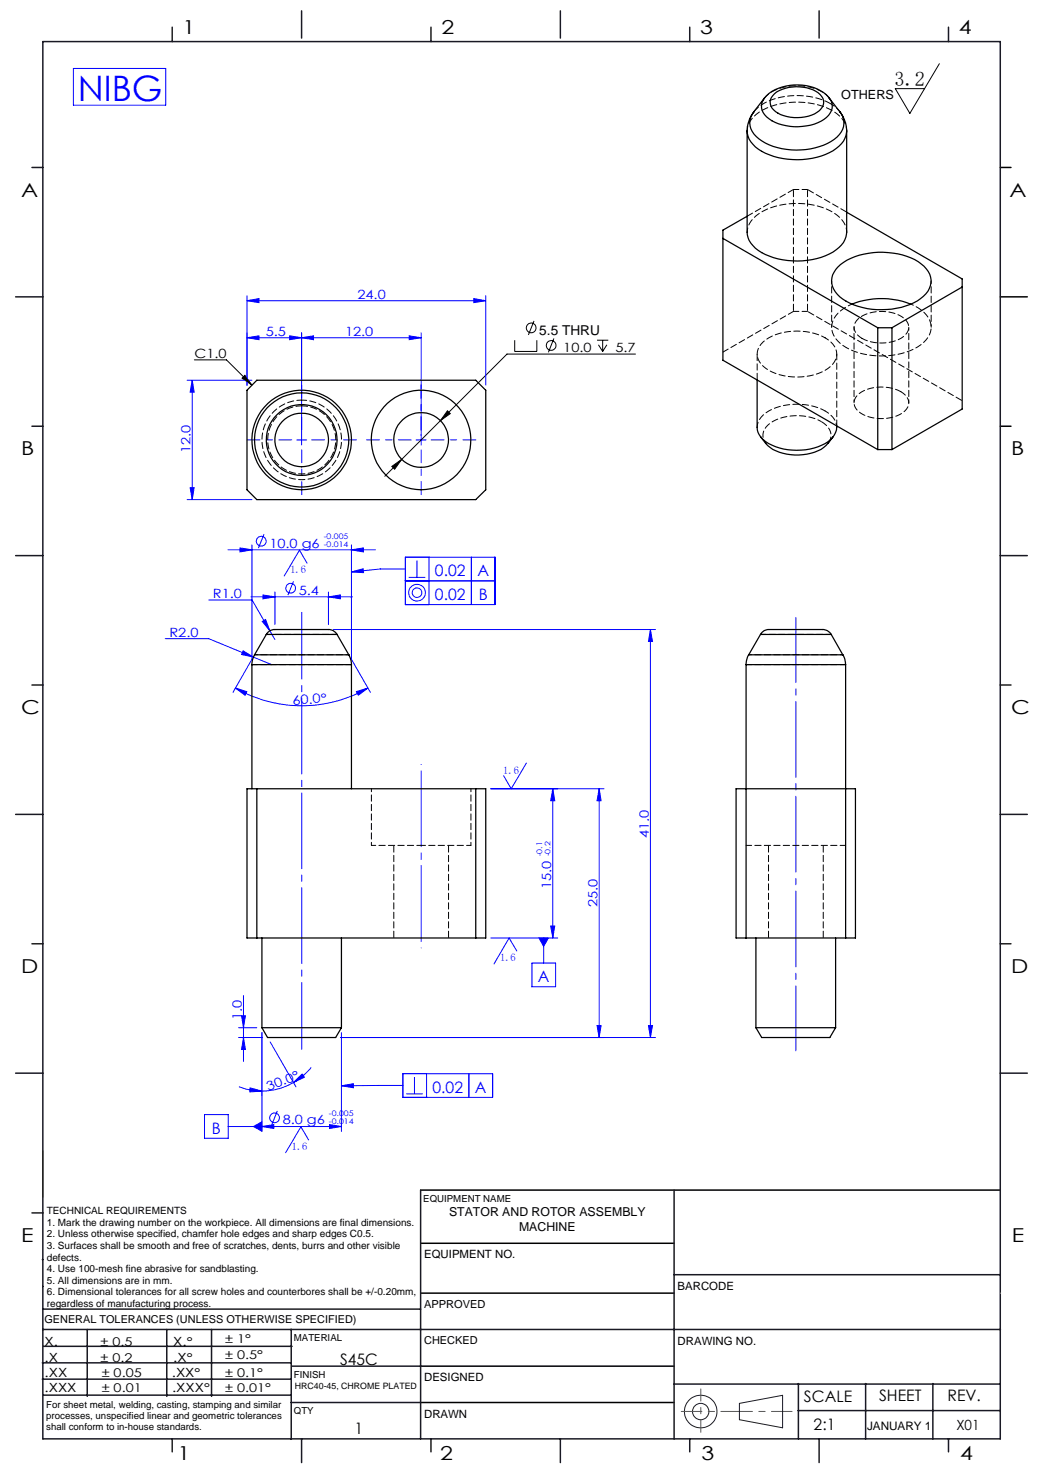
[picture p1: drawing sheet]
<svg xmlns="http://www.w3.org/2000/svg" width="210mm" height="297mm" viewBox="0 0 210 297" stroke-linecap="round" stroke-linejoin="round" font-family="sans-serif">
<g fill="none" stroke="#191924" stroke-width=".2">
<path d="M8.6 231.2v9.4M148.6 282l8.7-1.6v6.5l-8.7-1.6z"/>
<circle cx="140.8" cy="283.7" r="3.3"/>
<circle cx="140.8" cy="283.7" r="1.64"/>
</g>
<path d="M201 33.7h2.2M201 59.7h5.4M201 85.7h2.2M84.5 239.1h116.5M84.6 259.9h50.9M84.6 249.8h50.9M84.6 274.5h50.9M84.5 281.8h51" fill="none" stroke="#000" stroke-width=".3"/>
<path d="M136.9 283.6h22.3" fill="none" stroke="#f00" stroke-width=".2" stroke-dasharray="6.3 1.3 1.3 1.3" stroke-dashoffset="2.2"/>
<path d="M140.8 287.8v-8.7" fill="none" stroke="#f00" stroke-width=".2" stroke-dasharray="6.3 1.3 1.3 1.3" stroke-dashoffset="3.9"/>
<g fill="none" stroke="#191924" stroke-width=".3">
<path d="M8.6 8.4h192.4v280.7h-192.4zM34.6 5.5v2.9M60.6 2.2v5.5M86.6 5.5v2.9M112.6 2.2v5.5M138.6 5.5v2.9M164.6 2.2v5.5M190.6 5.5v2.9M6.4 33.7h2.2M3.1 59.7h5.5M6.4 85.7h2.2M3.1 111.7h5.5"/>
<path d="M201 111.7h5.4M6.4 137.7h2.2M201 137.7h2.2M3.1 163.7h5.5M201 163.7h5.4M6.4 189.6h2.2M201 189.6h2.2M3.1 215.6h5.5M201 215.6h5.4M84.5 239.1v50M135.5 239.1v50M6.4 243.7h2.2"/>
<path d="M8.5 253.1h.1M8.6 258.5h.1M135.5 256.1h65.5M8.5 277.1h49.9M8.5 273.9h49.9M8.6 267.2h192.4M8.6 263.1h75.9M8.8 270.5h49.9M17.5 267.2v13.4M33.5 267.2v13.4M42.5 267.2v13.4M58.5 267.2v22"/>
<path d="M58.6 274.5h26M135.5 278.1h65.5M160.4 278v11.1M174 278v11.1M187.5 278v11.1M8.8 280.3h49.7M34.6 289.1v2.6M58.5 281.8h26M60.6 289.1v4.8M86.6 289.1v2.6M112.6 289.1v4.8M138.6 289.1v2.6"/>
<path d="M160.4 283.5h40.5M164.6 289.1v4.8M190.6 289.1v2.6"/>
</g>
<path d="M201 259.9h.1" fill="none" stroke="#c0c0c0" stroke-width=".2"/>
<g fill="none" stroke="#00f" stroke-width=".2">
<path d="M14.7 13.8h18.6v7.3h-18.6zM49.6 59.4v18M97.6 59.4v18M37.6 76.4h13M38.6 76.4l.4 2.4h-.8zM38.6 76.4v24M49.6 67.9l2.4-.4v.8zM49.6 60.4l2.4-.4v.8zM49.6 67.9h35M49.6 60.4h48M58.2 67.5l2.4 .4-2.4 .4zM60.6 66.9v22.5"/>
<path d="M60.6 67.9l2.4-.4v.8zM82.2 67.5l2.4 .4-2.4 .4zM84.6 66.9v22.5M95.2 60l2.4 .4-2.4 .4zM38.2 98h.8l-.4 2.4zM59.6 88.4h2M83.6 88.4h2M37.6 100.4h13M45.8 110.5h29.6M48.2 110.1l2.4 .4-2.4 .4zM50.4 119.9h20.4M50.6 109.5v23.1"/>
<path d="M52.8 119.6l2.4 .3-2.4 .4zM53.1 107.3l-1.2 2.8M55.2 119v6.5M59 116.8l-1.1 2.8M61.7 113.2l-1.5-2.6-3.1 5.1M66 119.9l2.4-.3v.7zM66 119v6.5M70.6 110.5l2.4-.4v.8zM70.6 109.5v23.1M70.6 114.9l2.4-.6 .1 .8zM81.5 112h18v9.5h-18zM81.5 116.7h18"/>
<path d="M81.5 114.3h-5.1l-5.8 .6M82.1 116h3.4M83.8 112.6v3.4M86.2 112v9.5M94.7 112v9.5M33.2 128.3h8.7l9 3.7M41.9 120.6h8.8l3.5 6.1M47.3 138.3l2.3 .7-.4 .7zM47.3 138.3a26.7 26.7 0 0 0 26.6 0M48.9 130.8l2 1.2-2.4-.5zM50.7 132.4l-3.9 6.7M50.9 132l3.7 1.6"/>
<path d="M52.7 124.9l.7-.4 .8 2.2zM54.2 126.7l1 1.8M67 126.5h64.7M70.6 132.4l3.8 6.7M71.6 139l2.3-.7-1.9 1.4zM130.7 126.5l.4 2.4h-.8zM130.7 126.5v82M98.6 158.5h22.8M105.8 153.3l-3.1 5.2-1.5-2.6M111.1 158.5l.4 2.4h-.8zM111.1 158.5v30M120.4 158.5l.4 2.4h-.8z"/>
<path d="M120.4 158.5v50M98.6 188.5h13.5M103.9 191.1l-1.6-2.6-3 5.2M106.9 193.5h4.8v4.8h-4.8zM108.3 188.5h1.9l-.9 1.7zM109.3 188.5v5M110.7 186.1h.8l-.4 2.4zM47.9 208.5h4.9M47.9 206.5h3.7M48 218.4a13 13 0 0 0 4.6 .8M48.5 204.1h.8l-.4 2.4zM48.9 208.5l.4 2.4h-.8z"/>
<path d="M48.9 200.1v13.2M50.3 218.6l2.3 .6-2.4 .2zM52.6 207.5v19.9M54.3 209.4l5.2 9M59 217.5l1.7-1.7 .5 .7zM59 217.5a12.2 12.2 0 0 1-6.4 1.7M62.5 214.5a12.6 12.6 0 0 1-3.5 3M68.5 208.5h63.2M68.6 207.5v19.9M68.6 218.2l2.4-.4v.8zM81 215.8h18v4.7h-18zM81 218.1l-12.4 .1"/>
<path d="M81.6 219.8h3.4M83.3 216.4v3.4M85.7 215.8v4.7M94.2 215.8v4.7M120 206.1h.8l-.4 2.4zM130.3 206.1h.8l-.4 2.4zM41.1 224h4.8v4.7h-4.8zM50.9 226.4l1.7-1v1.9zM52.6 226.4l2.4-.4v.8zM55.7 223.2l-1.1 2.8M62 229.1l-1.5-2.7-3.1 5.2M66.2 226l2.4 .4-2.4 .4z"/>
<path d="M68.6 226.4h-22.7"/>
<circle cx="52.5" cy="108.7" r=".98"/>
<circle cx="58.4" cy="118.2" r=".97"/>
<circle cx="83.8" cy="119.1" r="1.67"/>
<circle cx="83.8" cy="119.1" r=".96"/>
<circle cx="55.2" cy="224.6" r=".98"/>
</g>
<g fill="none" stroke="#000" stroke-width=".2">
<path d="M188.8 12.8l-6 10-2.9-5h5.9M39.1 72.3h6.4l5.1 5.1M49.2 75.4l1.4 2-2-1.4zM103.4 68.4v2.2h4.5v-2.2M107.3 64.5l-1.1 2.8M111.3 68l-1.1 2.8M120 68.4h2.2M120.3 69.3l.8 1.3M121.1 68.4v2.2M122 69.3l-.9 1.3M127.7 71.2h-25.8l-24.6 24.5M78.7 93.7l2-1.4-1.4 2z"/>
<path d="M89.9 82.5l.6 .6-2 1.4z"/>
<circle cx="106.8" cy="65.9" r=".98"/>
<circle cx="110.8" cy="69.4" r=".97"/>
</g>
<path d="M60.6 210.9v-87.8" fill="none" stroke="#00f" stroke-width=".2" stroke-dasharray="15.2 1.3 1.3 1.3" stroke-dashoffset="1.8"/>
<path d="M84.6 190.5v-36.9" fill="none" stroke="#00f" stroke-width=".2" stroke-dasharray="15.2 1.3 1.3 1.3" stroke-dashoffset="-1.3"/>
<path d="M58.6 88.4h-9M60.6 86.4v-9M60.6 90.4v9M62.6 88.4h9M82.6 88.4h-9M84.6 86.4v-9M84.6 90.4v9M86.6 88.4h9" fill="none" stroke="#00f" stroke-width=".2" stroke-dasharray="15.2 1.3 1.3 1.3" stroke-dashoffset="12.6"/>
<path d="M159.9 211.2v-87.1" fill="none" stroke="#00f" stroke-width=".2" stroke-dasharray="15.2 1.3 1.3 1.3" stroke-dashoffset="2.2"/>
<path d="M68.6 218.2l2.4-.4v.8zM70.6 114.9l2.4-.6 .1 .8zM108.3 188.5l1 1.7 .9-1.7zM50.9 226.4l1.7 .9v-1.9z" fill="#00f"/>
<path d="M78.7 93.7l.6 .6 1.4-2zM89.9 82.5l-1.4 2 2-1.4zM49.2 75.4l1.4 2-2-1.4z" fill="#000"/>
<g fill="#00f">
<path d="M66 119.9l2.4-.3v.7zM52.8 119.6l2.4 .3-2.4 .4z"/>
<path d="M52.7 124.9l1.5 1.8-.8-2.2zM48.9 130.8l-.4 .7 2.4 .5zM48.2 110.1l2.4 .4-2.4 .4zM70.6 110.5l2.4-.4v.8zM52.6 226.4l2.4-.4v.8zM66.2 226l2.4 .4-2.4 .4zM49.6 67.9l2.4-.4v.8zM58.2 67.5l2.4 .4-2.4 .4z"/>
<path d="M60.6 67.9l2.4-.4v.8zM82.2 67.5l2.4 .4-2.4 .4z"/>
<path d="M47.3 138.3l2.3 .7-.4 .7zM71.6 139l2.3-.7-1.9 1.4z"/>
<path d="M50.3 218.6l2.3 .6-2.4 .2zM59 217.5l1.7-1.7 .5 .7z"/>
<path d="M110.7 186.1h.8l-.4 2.4zM111.1 158.5l.4 2.4h-.8zM120 206.1h.8l-.4 2.4zM120.4 158.5l.4 2.4h-.8zM130.3 206.1h.8l-.4 2.4zM130.7 126.5l.4 2.4h-.8zM38.2 98h.8l-.4 2.4zM38.6 76.4l.4 2.4h-.8z"/>
<path d="M48.5 204.1h.8l-.4 2.4zM48.9 208.5l.4 2.4h-.8z"/>
<path d="M49.6 60.4l2.4-.4v.8zM95.2 60l2.4 .4-2.4 .4z"/>
</g>
<g fill="none" stroke="#000" stroke-width=".25">
<path d="M153.7 19.6a8.8 8.8 0 0 1 7.5-2.5 7.7 7.7 0 0 1 5.4 2.6M155.6 18.8a7.8 7.8 0 0 1 9.2 .2 2.13 2.13 0 0 1-.6 3.6 8.2 8.2 0 0 1-8.3-.2 2.16 2.16 0 0 1-.3-3.6zM166.6 19.7a2.79 2.79 0 0 1-1 4.3 10.5 10.5 0 0 1-11.5-.5 2.66 2.66 0 0 1-.5-3.8l-2.1 2.8M166.6 19.7l2.2 2.8M150.1 26.3v20.4a5 5 0 0 0 3 4.1 15.2 15.2 0 0 0 14.9-.6 4.4 4.4 0 0 0 2.1-3.5v-20.4M150.1 26.3a5 5 0 0 0 3 4.1 15.2 15.2 0 0 0 14.9-.6 4.4 4.4 0 0 0 2.1-3.5M151.5 22.5a3.6 3.6 0 0 0 1 5.4 14.1 14.1 0 0 0 15.1 .1 3.7 3.7 0 0 0 1.2-5.5M151.5 22.4v.1M151.6 22.4a6.4 6.4 0 0 0-1.5 3.9M168.8 22.4l.6 1a6 6 0 0 1 .7 2.9M145.3 47.9l31.1 18M150.1 43.5l-4.8 2.7v26.2l31.1 17.9"/>
<path d="M168.4 53.7a13.3 13.3 0 0 1 11.1-2.8 9.5 9.5 0 0 1 7 3.7 4 4 0 0 1-1.5 5.4 15.1 15.1 0 0 1-13.4 1.3 6.4 6.4 0 0 1-4.5-4.3 3.8 3.8 0 0 1 1.3-3.3zM170.1 42.6l23.3 13.5v26.1l-14.2 8.1M193.4 57.7l-14.2 8.2M51.6 76.4h44l2 2v20l-2 2h-44l-2-2v-20zM152.2 76.3v9.6a4.3 4.3 0 0 0 3 3.6 12.4 12.4 0 0 0 11.2-.7 3.8 3.8 0 0 0 1.7-3.2M171.2 61.1a15.9 15.9 0 0 1 11.8 0M176.4 65.9h2.8M176.4 65.9v24.4M179.2 65.9v24.4M152.8 87.7a8 8 0 0 0 7.7 3.7 7.7 7.7 0 0 0 6.9-3.7M176.4 90.3h2.8M50.6 133.6h20"/>
<path d="M50.6 133.6v24.9M51.2 131.6l-.5 1.2-.1 .8M51.2 131.6h18.9M53.5 127.5a2.54 2.54 0 0 1 2.7-1h9.2a2.27 2.27 0 0 1 2.3 1M53.5 127.5h14.2M53.5 127.5l-2.3 4.1M67.7 127.5l2.4 4.1M70.1 131.6l.5 1.2v.8M70.6 133.6v24.9M149.9 133.6h20M149.9 133.6v54.9M150.5 131.6l-.5 1.2-.1 .8"/>
<path d="M150.5 131.6h18.9M152.8 127.5a2.39 2.39 0 0 1 2.5-1h9.6a2.24 2.24 0 0 1 2.1 1M152.8 127.5h14.2M152.8 127.5l-2.3 4.1M167 127.5l2.4 4.1M169.4 131.6l.3 .7 .2 1.3M169.9 133.6v54.9M49.6 158.5h48v30h-48zM51.6 158.5v30M95.6 158.5v30M147.9 158.5h24v30h-24zM52.6 188.5v18"/>
<path d="M68.6 188.5v18M151.9 188.5v18M167.9 188.5v18M52.6 206.5h16M52.6 206.5l1.2 2h13.7l1.1-2M151.9 206.5h16M151.9 206.5l1.2 2h13.7l1.1-2"/>
<circle cx="60.6" cy="88.4" r="7.1"/>
<circle cx="60.6" cy="88.4" r="10"/>
<circle cx="60.6" cy="88.4" r="5.4"/>
<circle cx="60.6" cy="88.4" r="9.5"/>
<circle cx="84.6" cy="88.4" r="5.5"/>
<circle cx="84.6" cy="88.4" r="10"/>
</g>
<path d="M150.2 26.3a4.9 4.9 0 0 1 3.1-4.2 15.6 15.6 0 0 1 14.3 .3 4.7 4.7 0 0 1 2.6 3.9M170.2 46.7a5 5 0 0 0-3.3-4.3 15.5 15.5 0 0 0-14.3 .5 4.6 4.6 0 0 0-2.4 3.8M171.2 61.1a5.8 5.8 0 0 0-4.1 4.6 5 5 0 0 0 3 4.1M168.2 85.8a3.9 3.9 0 0 0-2.4-3.2M74.6 169.9h10M84.6 169.9h10" fill="none" stroke="#000" stroke-width=".2" stroke-dasharray="1.3 .6" stroke-dashoffset=".4"/>
<path d="M167.1 56.4v9.4M170.1 69.8a15.3 15.3 0 0 0 14.9-.5 3.9 3.9 0 0 0 1.2-6 8.2 8.2 0 0 0-3.2-2.2M171.6 65.8v15.1M187.1 65.8v-9.4M182.6 80.9v-15.1M60.6 131.6h-9.4M70.1 131.6h-9.5M169.4 131.6h-18.9M74.6 158.5v11.4M94.6 169.9v-11.4" fill="none" stroke="#000" stroke-width=".2" stroke-dasharray="1.3 .6" stroke-dashoffset=".7"/>
<path d="M162.3 38.1l7.9 4.5M165 84.7a2.98 2.98 0 0 1 1.7 4l-.3 .4M79.1 169.9v18.6M154.4 169.9v18.6M90.1 188.5v-18.6M165.4 188.5v-18.6" fill="none" stroke="#000" stroke-width=".2" stroke-dasharray="1.3 .6" stroke-dashoffset="-.1"/>
<path d="M153.7 19.7a9.5 9.5 0 0 1 9-2.2l2.2 .8 1.1 .7 .7 .7M162.3 38.1h-2.9M159.4 62.6h2.9M50.6 133.6h20M53.5 127.5h14.3M149.9 133.6h20M152.8 127.5h14.3M149.9 169.9h20" fill="none" stroke="#000" stroke-width=".2" stroke-dasharray="1.3 .6" stroke-dashoffset=".2"/>
<path d="M168.8 22.4l-.7-.7-1.3-.9M60.6 80.4a8 8 0 0 1 7.1 11.7 8 8 0 0 1-13.7 .8 8 8 0 0 1 5.7-12.5h.9M165.8 82.6a12.3 12.3 0 0 0-11.9 .4 3.7 3.7 0 0 0-1.7 2.8" fill="none" stroke="#000" stroke-width=".2" stroke-dasharray="1.3 .6" stroke-dashoffset=".3"/>
<path d="M145.3 70.7l14.1-8.1M173.2 68a8.1 8.1 0 0 0 8.8-.8 2.2 2.2 0 0 0-.7-3.5 8.2 8.2 0 0 0-8.9 .4 2.16 2.16 0 0 0 .4 3.6l.4 .3M181 78.7a2.33 2.33 0 0 1 1.2 3.5 7.7 7.7 0 0 1-8.1 1.4 2.87 2.87 0 0 1-2.3-3.3 5.6 5.6 0 0 1 5.2-2.5l2.2 .2 1.8 .7M60.6 81.5a6.8 6.8 0 0 1 6.1 10.1 6.8 6.8 0 0 1-11.7 .7 6.8 6.8 0 0 1 4.8-10.7l.8-.1M168.2 85.6v-14.5" fill="none" stroke="#000" stroke-width=".2" stroke-dasharray="1.3 .6" stroke-dashoffset=".1"/>
<path d="M166.8 20.8a14.6 14.6 0 0 0-13.8 .3l-1.5 1.3M150.2 43.4l9.2-5.3M152.2 71.1v5.2" fill="none" stroke="#000" stroke-width=".2" stroke-dasharray="1.3 .6"/>
<path d="M159.4 38.1v24.5M162.3 62.6l31.1 17.9M162.3 62.6v-24.5" fill="none" stroke="#000" stroke-width=".2" stroke-dasharray="1.3 .6" stroke-dashoffset="-.2"/>
<path d="M165.8 67.9a3.6 3.6 0 0 1 2.2 4.3 7.3 7.3 0 0 1-6.1 3.5 10.5 10.5 0 0 1-9-2.5 3.2 3.2 0 0 1 1-4.9 12.2 12.2 0 0 1 11.9-.4" fill="none" stroke="#000" stroke-width=".2" stroke-dasharray="1.3 .6" stroke-dashoffset=".5"/>
<path d="M153.9 89.1a2.67 2.67 0 0 1 .9-4.1 10.5 10.5 0 0 1 10.2-.3" fill="none" stroke="#000" stroke-width=".2" stroke-dasharray="1.3 .6" stroke-dashoffset=".6"/>
<text font-size="7.1" fill="#00f" x="15.6" y="20.3">NIBG</text>
<text font-size="4.1" x="179.8" y="17.2">3.2</text>
<g font-size="3.9">
<text x="36.7" y="6.9">1</text>
<text x="88.7" y="6.9">2</text>
<text x="140.7" y="6.9">3</text>
<text x="192.7" y="6.9">4</text>
<text x="4.2" y="39.5">A</text>
<text x="202.9" y="39.5">A</text>
<text x="4.2" y="91.5">B</text>
<text x="203.2" y="91.5">B</text>
<text x="4.2" y="143.5">C</text>
<text x="203.2" y="143.5">C</text>
<text x="4.2" y="195.5">D</text>
<text x="203.2" y="195.5">D</text>
<text x="4.2" y="249.6">E</text>
<text x="203.3" y="249.6">E</text>
<text x="35.7" y="293.4">1</text>
<text x="88.4" y="293.4">2</text>
<text x="141" y="293.4">3</text>
<text x="193" y="293.4">4</text>
</g>
<g font-size="3.2" fill="#00f">
<text x="87.4" y="115.8">0.02</text>
<text x="95.9" y="115.8">A</text>
<text x="87.4" y="120.5">0.02</text>
<text x="96.2" y="120.5">B</text>
<text x="108.1" y="197.3">A</text>
<text x="86.9" y="219.6">0.02</text>
<text x="95.4" y="219.6">A</text>
<text x="42.6" y="227.8">B</text>
</g>
<g font-size="3.2">
<text x="68.4" y="274.2">S45C</text>
<text x="161.6" y="281.7">SCALE</text>
<text x="176.7" y="281.5">SHEET</text>
<text x="190.4" y="281.5">REV.</text>
<text x="163.5" y="287.4">2:1</text>
<text x="71.3" y="288.3">1</text>
</g>
<text font-size="2.8" x="192.2" y="287.3">X01</text>
<text font-size="2.7" x="108.4" y="67.2">5.5 THRU</text>
<g font-size="2.6" fill="#00f">
<text x="71.8" y="60">24.0</text>
<text x="53.4" y="67.5">5.5</text>
<text x="69.3" y="67.5">12.0</text>
<text x="38.3" y="91" transform="rotate(-90 38.3 91)">12.0</text>
<text x="54.1" y="110.1">10.0 g6</text>
<text x="60" y="119.5">5.4</text>
<text x="42.8" y="120.2">R1.0</text>
<text x="34" y="128">R2.0</text>
<text x="58.8" y="141.6" transform="rotate(-4 58.8 141.6)">60.0°</text>
<text x="130.4" y="168.4" transform="rotate(-90 130.4 168.4)">41.0</text>
<text x="110.7" y="178.6" transform="rotate(-90 110.7 178.6)">15.0</text>
<text x="120" y="182.2" transform="rotate(-90 120 182.2)">25.0</text>
<text x="48.6" y="204.9" transform="rotate(-90 48.6 204.9)">1.0</text>
<text x="54" y="219.3" transform="rotate(-21 54 219.3)">30.0°</text>
<text x="56.8" y="226">8.0 g6</text>
</g>
<g font-size="2.6">
<text x="39.1" y="71.9">C1.0</text>
<text x="113.2" y="70.8">10.0</text>
<text x="123.7" y="70.8">5.7</text>
</g>
<g font-size="2.5">
<text x="169.1" y="20">OTHERS</text>
<text x="90.2" y="244.4">STATOR AND ROTOR ASSEMBLY</text>
<text x="104.3" y="247.3">MACHINE</text>
<text x="8.9" y="273.6">.X</text>
<text x="8.9" y="270.4">X.</text>
<text x="34.8" y="273.7">.X°</text>
<text x="34.8" y="270.5">X.°</text>
<text x="9" y="276.7">.XX</text>
<text x="9" y="279.7">.XXX</text>
<text x="34.5" y="276.7">.XX°</text>
<text x="34.6" y="279.8">.XXX°</text>
</g>
<g font-size="2.4">
<text x="45.2" y="270">± 1°</text>
<text x="20.2" y="270.4">± 0.5</text>
<text x="20.2" y="273.7">± 0.2</text>
<text x="45.2" y="273.2">± 0.5°</text>
<text x="20.4" y="279.7">± 0.01</text>
<text x="20.4" y="276.7">± 0.05</text>
<text x="45.2" y="276.7">± 0.1°</text>
<text x="45.2" y="279.7">± 0.01°</text>
<text x="174.2" y="287.4">JANUARY 1</text>
</g>
<g font-size="2.3">
<text x="85.2" y="252.9">EQUIPMENT NO.</text>
<text x="136.2" y="259.2">BARCODE</text>
<text x="136.2" y="270.2">DRAWING NO.</text>
<text x="85.2" y="277.6">DESIGNED</text>
<text x="85.2" y="284.9">DRAWN</text>
</g>
<g font-size="2.2">
<text x="85.2" y="262.8">APPROVED</text>
<text x="8.9" y="265.9">GENERAL TOLERANCES (UNLESS OTHERWISE SPECIFIED)</text>
<text x="85.2" y="270.1">CHECKED</text>
</g>
<g font-size="2.1" fill="#00f">
<text x="58.3" y="115.2">1.6</text>
<text x="101.1" y="155.6">1.6</text>
<text x="100.5" y="193.1">1.6</text>
<text x="58.6" y="231.1">1.6</text>
</g>
<g font-size="2">
<text x="9.4" y="244">TECHNICAL REQUIREMENTS</text>
<text x="9.4" y="246.3">1. Mark the drawing number on the workpiece. All dimensions are final dimensions.</text>
<text x="9.4" y="248.6">2. Unless otherwise specified, chamfer hole edges and sharp edges C0.5.</text>
<text x="9.4" y="251">3. Surfaces shall be smooth and free of scratches, dents, burrs and other visible</text>
<text x="9.4" y="253.3">defects.</text>
<text x="9.4" y="255.6">4. Use 100-mesh fine abrasive for sandblasting.</text>
<text x="9.4" y="258">5. All dimensions are in mm.</text>
<text x="9.4" y="260.3">6. Dimensional tolerances for all screw holes and counterbores shall be +/-0.20mm,</text>
<text x="9.4" y="262.6">regardless of manufacturing process.</text>
</g>
<g font-size="1.9">
<text x="85.1" y="241.5">EQUIPMENT NAME</text>
<text x="59.1" y="269.5">MATERIAL</text>
<text x="59.1" y="276.9">FINISH</text>
<text x="9.3" y="282.9">For sheet metal, welding, casting, stamping and similar</text>
<text x="9.3" y="285.2">processes, unspecified linear and geometric tolerances</text>
<text x="9.3" y="287.4">shall conform to in-house standards.</text>
<text x="59.1" y="284.2">QTY</text>
</g>
<text font-size="1.8" x="59.3" y="279">HRC40-45, CHROME PLATED</text>
<g font-size="1.5" fill="#00f">
<text x="65" y="108.3">-0.005</text>
<text x="65" y="110">-0.014</text>
<text x="108.9" y="172.1" transform="rotate(-90 108.9 172.1)">-0.1</text>
<text x="110.7" y="172.1" transform="rotate(-90 110.7 172.1)">-0.2</text>
<text x="66.1" y="224.2">-0.005</text>
<text x="66.1" y="225.9">-0.014</text>
</g>
</svg>
